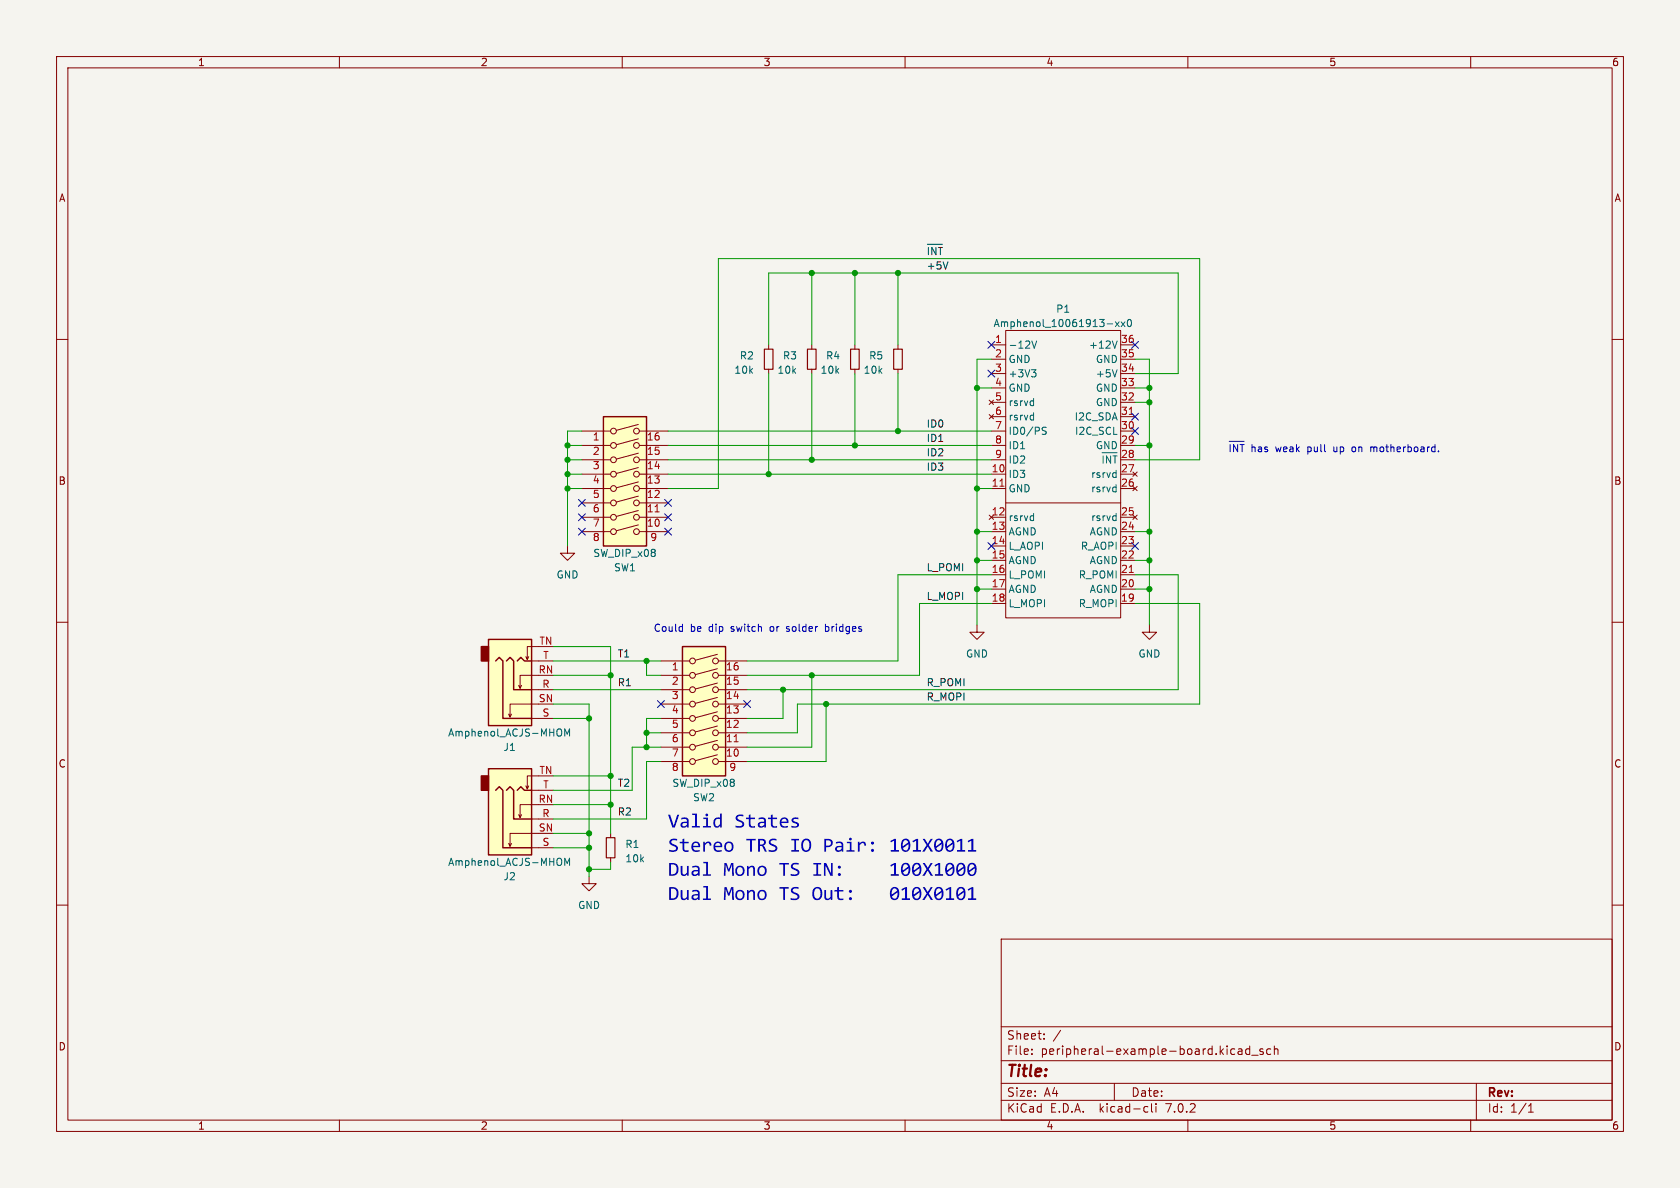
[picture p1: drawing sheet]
<svg xmlns="http://www.w3.org/2000/svg" width="297mm" height="210mm" viewBox="0 0 297 210" stroke-linecap="round" stroke-linejoin="round" font-family="sans-serif">
<path d="M0 0h297v210h-297z" fill="#f5f4ef" stroke="#f5f4ef" stroke-width=".18"/>
<g fill="none" stroke="#840000" stroke-width=".18">
<path d="M10 10h277v190h-277zM12 12h273v186h-273zM60 10v2M110 10v2M160 10v2M210 10v2M260 10v2M10 60h2M177.8 58.4h20.3v50.8h-20.3zM285 60h2M102.9 76.2h5M102.9 78.7h5"/>
<path d="M112.9 77.6l-3.9 1M112.9 75l-3.9 1.1M113 76.2h5.1M113 78.7h5.1M135.9 61v.7M135.9 65.3v.7M143.5 61v.7M143.5 65.3v.7M151.1 61v.7M151.1 65.3v.7M158.7 61v.7M158.7 65.3v.7"/>
<path d="M174.9 70.7l.7 .8M174.9 73.3l.7 .7M175.3 76.2h2.5M175.3 78.7h2.5M175.3 61h2.5M175.3 63.5h2.5M175.3 66h2.5M175.3 73.7h2.5M175.3 71.1h2.5M175.3 68.6h2.5M175.6 70.7l-.7 .8M175.6 73.3l-.7 .7"/>
<path d="M198.1 76.2h2.6M198.1 78.7h2.6M198.1 61h2.6M198.1 63.5h2.6M198.1 66h2.6M198.1 73.7h2.6M198.1 71.1h2.6M198.1 68.6h2.6M100.3 96.5v1.3h1.3l-1.3 1.3-1.2-1.3h1.2M102.9 91.4h5M102.9 88.9h5M102.9 86.4h5"/>
<path d="M102.9 83.8h5M102.9 81.3h5M102.9 94h5M112.9 92.8l-3.9 1M112.9 90.2l-3.9 1.1M112.9 87.7l-3.9 1M112.9 85.2l-3.9 1M112.9 82.7l-3.9 1M112.9 80.1l-3.9 1.1M113 91.4h5.1M113 88.9h5.1M113 86.4h5.1"/>
<path d="M113 83.8h5.1M113 81.3h5.1M113 94h5.1M174.9 91.1l.7 .7M175.3 91.4h2.5M175.3 86.4h2.5M175.3 83.8h2.5M175.3 81.3h2.5M175.3 94h2.5M175.3 96.5h2.5M175.3 99.1h2.5M175.6 91.1l-.7 .7"/>
<path d="M177.8 88.9h20.3M198.1 91.4h2.6M198.1 86.4h2.6M198.1 83.8h2.6M198.1 81.3h2.6M198.1 94h2.6M198.1 96.5h2.6M198.1 99.1h2.6M200.3 91.1l.7 .7M200.3 86l.7 .7M200.3 83.4l.7 .8M201 91.1l-.7 .7"/>
<path d="M201 86l-.7 .7M201 83.4l-.7 .8M10 110h2M93.5 116.1l-.3 .5M94 116.8h3.8M95.2 114.3h-2v2.3l-.2-.5M95.2 119.4h-3.3v2.3l-.2-.5M116.8 116.8h5.1M116.8 119.4h5.1M126.8 118.2l-3.9 1.1M126.8 115.7l-3.9 1M127 116.8h5.1"/>
<path d="M127 119.4h5.1M172.7 110.5v1.3h1.3l-1.3 1.2-1.3-1.2h1.3M175.3 101.6h2.5M175.3 104.1h2.5M175.3 106.7h2.5M198.1 101.6h2.6M198.1 104.1h2.6M198.1 106.7h2.6M203.2 110.5v1.3h1.3l-1.3 1.2-1.3-1.2h1.3M285 110h2M90.4 126.2l-.2 .5M92.2 121.2l-.3 .5"/>
<path d="M93.5 138.9l-.3 .5M94 127h3.8M94 121.9h3.8M94 139.7h3.8M95.2 124.5h-5v2.2l-.3-.5M95.2 137.2h-2v2.2l-.2-.5M116.8 132.1h5.1M116.8 129.5h5.1M116.8 127h5.1M116.8 124.5h5.1M116.8 121.9h5.1M116.8 134.6h5.1"/>
<path d="M126.8 133.4l-3.9 1.1M126.8 130.9l-3.9 1M126.8 128.3l-3.9 1.1M126.8 125.8l-3.9 1.1M126.8 123.3l-3.9 1M126.8 120.8l-3.9 1M127 132.1h5.1M127 129.5h5.1M127 127h5.1M127 124.5h5.1M127 121.9h5.1M127 134.6h5.1"/>
<path d="M10 160h2M90.4 149.1l-.2 .5M92.2 144l-.3 .5M94 144.8h3.8M94 149.9h3.8M95.2 142.2h-3.3v2.3l-.2-.5M95.2 147.3h-5v2.3l-.3-.5M104.1 154.9v1.3h1.3l-1.3 1.3-1.2-1.3h1.2M107.9 147.3v.8M107.9 151.6v.8M285 160h2M177 166h108v32h-108z"/>
<path d="M60 198v2M110 198v2M160 198v2M177 194.5h108M177 191.5h108M177 187.5h108M177 181.5h108M182.4 186.3v.1M182.4 185.5v.1M184.6 183.6v.1M184.6 182.8v.1M197 191.5v3"/>
<path d="M202.5 195.6l.4 .1M202.9 196.5l-.4 .1M203.6 195.1v1.3l.2 .2M204.4 195.1v.1M204.4 195.6v1M210 198v2M218.9 185.5h.6l.1 .9M219.6 185.8h-.5a.29 .29 0 0 0-.2 .3 .29 .29 0 0 0 .2 .3l.5-.1M220.9 185.5l-.4-.1-.3 .3v.4l.2 .2h.5M220.9 184.9v1.5M221.3 186.5h1.1M223.3 185.5l-.4-.1-.2 .2 .1 .2 .5 .2v.3h-.6"/>
<path d="M224.6 185.5l-.4-.1-.3 .3v.4l.2 .2h.5M225.3 185.5l.2-.1 .4 .1v.9M225.3 184.9v1.5M260 198v2M261 191.5v6.5M270.2 196.6h.9M270.2 195.5l.4-.4v1.5"/>
<circle cx="108.5" cy="78.7" r=".51"/>
<circle cx="108.5" cy="76.2" r=".51"/>
<circle cx="112.5" cy="76.2" r=".51"/>
<circle cx="112.5" cy="78.7" r=".51"/>
<circle cx="108.5" cy="86.4" r=".51"/>
<circle cx="108.5" cy="81.3" r=".51"/>
<circle cx="108.5" cy="88.9" r=".51"/>
<circle cx="108.5" cy="94" r=".51"/>
<circle cx="108.5" cy="83.8" r=".51"/>
<circle cx="108.5" cy="91.4" r=".51"/>
<circle cx="112.5" cy="81.3" r=".51"/>
<circle cx="112.5" cy="91.4" r=".51"/>
<circle cx="112.5" cy="86.4" r=".51"/>
<circle cx="112.5" cy="94" r=".51"/>
<circle cx="112.5" cy="83.8" r=".51"/>
<circle cx="112.5" cy="88.9" r=".51"/>
<circle cx="122.4" cy="116.8" r=".51"/>
<circle cx="122.4" cy="119.4" r=".51"/>
<circle cx="126.5" cy="119.4" r=".51"/>
<circle cx="126.5" cy="116.8" r=".51"/>
<circle cx="122.4" cy="121.9" r=".51"/>
<circle cx="122.4" cy="124.5" r=".51"/>
<circle cx="122.4" cy="127" r=".51"/>
<circle cx="122.4" cy="132.1" r=".51"/>
<circle cx="122.4" cy="134.6" r=".51"/>
<circle cx="122.4" cy="129.5" r=".51"/>
<circle cx="126.5" cy="124.5" r=".51"/>
<circle cx="126.5" cy="121.9" r=".51"/>
<circle cx="126.5" cy="127" r=".51"/>
<circle cx="126.5" cy="132.1" r=".51"/>
<circle cx="126.5" cy="134.6" r=".51"/>
<circle cx="126.5" cy="129.5" r=".51"/>
</g>
<path d="M135.1 61.7h1.6v3.6h-1.6zM142.7 61.7h1.6v3.6h-1.6zM150.4 61.7h1.5v3.6h-1.5zM158 61.7h1.5v3.6h-1.5zM107.2 148.1h1.5v3.5h-1.5z" fill="none" stroke="#840000" stroke-width=".2"/>
<g fill="#ffffc2" stroke="#ffffc2" stroke-width=".18">
<path d="M106.7 73.7h7.6v22.8h-7.6z"/>
<path d="M120.6 114.3h7.7v22.9h-7.7z"/>
<path d="M86.4 113h7.6v15.3h-7.6z"/>
<path d="M86.4 135.9h7.6v15.2h-7.6z"/>
</g>
<path d="M106.7 73.7h7.6v22.8h-7.6zM86.4 113h7.6v15.3h-7.6zM87.6 116.8l.7-.6 .6 .6v10.2h5.1M89.5 116.8l.7-.6 .6 .6v5.1h3.2M91.4 116.8l.7-.6 .6 .6h1.3M120.6 114.3h7.7v22.9h-7.7zM86.4 135.9h7.6v15.2h-7.6zM87.6 139.7l.7-.6 .6 .6v10.2h5.1M89.5 139.7l.7-.6 .6 .6v5.1h3.2M91.4 139.7l.7-.6 .6 .6h1.3" fill="none" stroke="#840000" stroke-width=".25"/>
<path d="M199.6 73.3h.8M115.8 90.5h.7M176.8 86h.7M199.6 101.2h.8M129.8 131.1h.7" fill="none" stroke="#a90000" stroke-width=".18"/>
<g fill="#840000" stroke="#840000" stroke-width=".25">
<path d="M85.1 114.3h1.3v2.5h-1.3z"/>
<path d="M85.1 137.2h1.3v2.5h-1.3z"/>
</g>
<g fill="none" stroke="#006464" stroke-width=".18">
<path d="M195.7 57.3h1M197.2 56.9l.6 .8M197.8 56.9l-.6 .8M198.2 56.9l.7 .8M198.9 56.9l-.7 .8M199.4 56.6l.2-.1a.68 .68 0 0 1 .4 .6 .68 .68 0 0 1-.4 .6l-.2-.1-.1-.3zM182.4 65.4h.7l-.4 .4M182.4 60.3l.4 1.2 .5-1.2M183 65.9l.1 .2-.1 .5M184.4 76.1l.4 .1 .2 .2-.2 .3-.4 .1M184.4 75.6h.6M197.5 65.4l-.4 1.2"/>
<path d="M197.5 60.3l-.4 1.2M195 80.6v1.3M196.3 80.6v1.3l-.7-1.3v1.3M196.8 80.6h.7M197.1 80.6v1.3M197.2 91.2h.1M197.2 86.1l.1 .1M197.2 83.6h.1M197.3 83.1v1.3M197.3 85.7v1.2M197.3 90.8v1.2M197.3 92h-.1"/>
<path d="M197.3 86.9h-.1M197.3 84.3l-.1 .1M99.8 130.1v-1.2l.5 .9 .4-.9v1.2M99.8 153v-1.3l.5 .9 .4-.9v1.3"/>
</g>
<path d="M164 43.2h2.6" fill="none" stroke="#0f0f0f" stroke-width=".18"/>
<path d="M217.3 78h2.6M254.3 79.7v.2" fill="none" stroke="#0000c2" stroke-width=".18"/>
<g fill="#0000c2">
<path d="M126.4 144.7l.4-.2h.5v-.7h.3v2.5h-.3v-.3l-.5 .3-.5-.2-.2-.7h.3l.1 .5 .2 .2 .3-.1 .3-.4v-.8h-.2h-.4l-.3 .6h-.3z"/>
<path d="M140.1 144.7l.4-.2h.6v.3h-.6l-.3 .2 .2 .2 .8 .4v.3l-.1 .3-.5 .1h-.7v-.3l.7 .1 .3-.2-.1-.2-.8-.4-.1-.3z"/>
<path d="M128.3 149l.6-.2 .6 .3 .2 .7-.4 .6-.6 .2-.5-.3-.2-.6h.3l.2 .4 .3 .2 .4-.1 .2-.5-.1-.5-.4-.2-.4 .2-.2 .5h-.3z"/>
<circle cx="154.2" cy="149" r=".27"/>
<circle cx="154.2" cy="150.3" r=".27"/>
</g>
<g fill="none" stroke="#009600" stroke-width=".18">
<path d="M143.5 48.3v12.7M151.1 48.3v12.7M158.7 48.3v12.7M100.3 78.7h2.6M102.9 76.2h-2.6v20.3M118.1 78.7h57.2M118.1 76.2h57.2M135.9 61v-12.7h72.4v17.7h-7.6M135.9 66v17.8M143.5 66v15.3M151.1 66v12.7M158.7 66v10.2"/>
<path d="M172.7 68.6h2.6M175.3 63.5h-2.6v47M200.7 78.7h2.5M200.7 68.6h2.5M200.7 63.5h2.5v47M200.7 71.1h2.5M100.3 86.4h2.6M100.3 81.3h2.6M100.3 83.8h2.6M118.1 81.3h57.2M118.1 83.8h57.2M172.7 86.4h2.6"/>
<path d="M172.7 94h2.6M172.7 99.1h2.6M200.7 81.3h11.4v-35.6h-85.1v40.7h-8.9M200.7 94h2.5M200.7 99.1h2.5M97.8 119.4h10.1M97.8 114.3h10.1v33M97.8 116.8h19M114.3 116.8v2.6h2.5M143.5 119.4v12.7h-11.4M172.7 104.1h2.6M175.3 106.7h-12.7v12.7h-30.5"/>
<path d="M175.3 101.6h-16.6v15.2h-26.6M200.7 101.6h7.6v20.3h-76.2M200.7 106.7h11.4v17.8h-71.1v5h-8.9M200.7 104.1h2.5M97.8 121.9h19M97.8 124.5h6.3v30.4M97.8 137.2h10.1M97.8 127h6.3M114.3 129.5h2.5M116.8 132.1h-5v7.6h-14M116.8 127h-2.5v5.1M116.8 134.6h-2.5v10.2h-16.5"/>
<path d="M138.4 121.9v5.1h-6.3M146 124.5v10.1h-13.9M97.8 142.2h10.1M97.8 147.3h6.3M97.8 149.9h6.3M107.9 152.4v1.3h-3.8"/>
</g>
<g fill="none" stroke="#000084" stroke-width=".18">
<path d="M174.7 60.4l1.2 1.2M174.7 65.4l1.2 1.2M175.9 60.4l-1.2 1.2M175.9 65.4l-1.2 1.2M200.1 73.1l1.2 1.2M200.1 75.6l1.2 1.2M200.1 60.4l1.2 1.2M201.3 73.1l-1.2 1.2M201.3 75.6l-1.2 1.2M201.3 60.4l-1.2 1.2M102.3 93.4l1.2 1.2M102.3 90.8l1.2 1.2"/>
<path d="M102.3 88.3l1.2 1.2M103.5 93.4l-1.2 1.2M103.5 90.8l-1.2 1.2M103.5 88.3l-1.2 1.2M117.5 90.8l1.2 1.2M117.5 93.4l1.2 1.2M117.5 88.3l1.2 1.2M118.7 90.8l-1.2 1.2M118.7 93.4l-1.2 1.2M118.7 88.3l-1.2 1.2M174.7 95.9l1.2 1.2M175.9 95.9l-1.2 1.2"/>
<path d="M200.1 95.9l1.2 1.2M201.3 95.9l-1.2 1.2M116.2 123.9l1.2 1.2M117.4 123.9l-1.2 1.2M131.5 123.9l1.2 1.2M132.7 123.9l-1.2 1.2"/>
</g>
<g fill="#009600" stroke="#009600" stroke-width=".18">
<circle cx="100.3" cy="83.8" r=".46"/>
<circle cx="100.3" cy="81.3" r=".46"/>
<circle cx="100.3" cy="86.4" r=".46"/>
<circle cx="100.3" cy="78.7" r=".46"/>
<circle cx="138.4" cy="121.9" r=".46"/>
<circle cx="143.5" cy="81.3" r=".46"/>
<circle cx="135.9" cy="83.8" r=".46"/>
<circle cx="172.7" cy="86.4" r=".46"/>
<circle cx="158.7" cy="76.2" r=".46"/>
<circle cx="151.1" cy="78.7" r=".46"/>
<circle cx="151.1" cy="48.3" r=".46"/>
<circle cx="158.7" cy="48.3" r=".46"/>
<circle cx="172.7" cy="68.6" r=".46"/>
<circle cx="143.5" cy="48.3" r=".46"/>
<circle cx="104.1" cy="127" r=".46"/>
<circle cx="107.9" cy="137.2" r=".46"/>
<circle cx="104.1" cy="147.3" r=".46"/>
<circle cx="104.1" cy="149.9" r=".46"/>
<circle cx="107.9" cy="142.2" r=".46"/>
<circle cx="107.9" cy="119.4" r=".46"/>
<circle cx="104.1" cy="153.7" r=".46"/>
<circle cx="203.2" cy="78.7" r=".46"/>
<circle cx="203.2" cy="94" r=".46"/>
<circle cx="203.2" cy="104.1" r=".46"/>
<circle cx="172.7" cy="104.1" r=".46"/>
<circle cx="203.2" cy="68.6" r=".46"/>
<circle cx="203.2" cy="71.1" r=".46"/>
<circle cx="203.2" cy="99.1" r=".46"/>
<circle cx="114.3" cy="116.8" r=".46"/>
<circle cx="146" cy="124.5" r=".46"/>
<circle cx="143.5" cy="119.4" r=".46"/>
<circle cx="114.3" cy="129.5" r=".46"/>
<circle cx="114.3" cy="132.1" r=".46"/>
<circle cx="172.7" cy="99.1" r=".46"/>
<circle cx="172.7" cy="94" r=".46"/>
</g>
<g font-size="3.5" fill="#0000c2">
<text x="118.1" y="146.7">Valid</text>
<text x="129.8" y="146.7">States</text>
<text x="118.1" y="151">Stereo</text>
<text x="118.1" y="155.3">Dual</text>
<text x="127.9" y="155.3">Mono TS IN:</text>
<text x="131.8" y="151">TRS IO Pair:</text>
<text x="157.2" y="151">101X0011</text>
<text x="157.2" y="155.3">100X1000</text>
<text x="118.1" y="159.5">Dual</text>
<text x="127.9" y="159.5">Mono TS Out:</text>
<text x="157.2" y="159.5">010X0101</text>
</g>
<text font-size="2.8" fill="#840000" x="178" y="190.8">Title:</text>
<g font-size="2.1" fill="#840000">
<text x="178" y="183.9">Sheet:</text>
<text x="186.2" y="183.9">/</text>
<text x="178" y="186.6">File:</text>
<text x="184" y="186.6">peripheral-example-board.kicad_sch</text>
<text x="178" y="196.8">KiCad</text>
<text x="178" y="194">Size:</text>
<text x="184.6" y="194">A4</text>
<text x="185.7" y="196.8">E.D.A.</text>
<text x="194.4" y="196.8">kicad-cli</text>
<text x="200" y="194">Date:</text>
<text x="206.2" y="196.8">7.0.2</text>
<text x="263" y="194.2">Rev:</text>
<text x="263" y="196.8">Id:</text>
<text x="267" y="196.8">1/1</text>
</g>
<g font-size="1.8" fill="#840000">
<text x="35" y="11.8">1</text>
<text x="85" y="11.8">2</text>
<text x="135" y="11.8">3</text>
<text x="185" y="11.8">4</text>
<text x="235" y="11.8">5</text>
<text x="285" y="11.8">6</text>
<text x="10.4" y="35.8">A</text>
<text x="285.4" y="35.8">A</text>
<text x="10.3" y="85.8">B</text>
<text x="285.3" y="85.8">B</text>
<text x="10.3" y="135.8">C</text>
<text x="285.3" y="135.8">C</text>
<text x="10.3" y="185.8">D</text>
<text x="285.3" y="185.8">D</text>
<text x="35" y="199.8">1</text>
<text x="85" y="199.8">2</text>
<text x="135" y="199.8">3</text>
<text x="185" y="199.8">4</text>
<text x="235" y="199.8">5</text>
<text x="285" y="199.8">6</text>
</g>
<g font-size="1.8" fill="#0f0f0f">
<text x="163.8" y="45.2">~{INT}</text>
<text x="163.8" y="47.7">+5V</text>
<text x="163.8" y="75.7">ID0</text>
<text x="163.8" y="83.3">ID3</text>
<text x="163.8" y="80.7">ID2</text>
<text x="163.8" y="78.2">ID1</text>
<text x="163.8" y="101.1">L_POMI</text>
<text x="163.8" y="106.1">L_MOPI</text>
<text x="109.2" y="116.3">T1</text>
<text x="109.2" y="121.4">R1</text>
<text x="163.8" y="121.4">R_POMI</text>
<text x="163.8" y="123.9">R_MOPI</text>
<text x="109.2" y="139.2">T2</text>
<text x="109.2" y="144.2">R2</text>
</g>
<g font-size="1.8" fill="#006464">
<text x="175.6" y="58">Amphenol_10061913-xx0</text>
<text x="186.7" y="55.4">P1</text>
<text x="130.7" y="63.7">R2</text>
<text x="138.4" y="63.7">R3</text>
<text x="146" y="63.7">R4</text>
<text x="153.6" y="63.7">R5</text>
<text x="178.3" y="61.8">-12V</text>
<text x="178.3" y="64.3">GND</text>
<text x="192.4" y="61.8">+12V</text>
<text x="193.6" y="64.3">GND</text>
<text x="129.8" y="66.2">10k</text>
<text x="137.4" y="66.2">10k</text>
<text x="145" y="66.2">10k</text>
<text x="152.6" y="66.2">10k</text>
<text x="178.3" y="66.9">+3V3</text>
<text x="178.3" y="69.4">GND</text>
<text x="178.3" y="71.9">rsrvd</text>
<text x="193.6" y="71.9">GND</text>
<text x="193.6" y="69.4">GND</text>
<text x="193.6" y="66.9">+5V</text>
<text x="178.3" y="74.5">rsrvd</text>
<text x="178.3" y="77">ID0/PS</text>
<text x="189.9" y="74.5">I2C_SDA</text>
<text x="189.9" y="77">I2C_SCL</text>
<text x="178.3" y="79.6">ID1</text>
<text x="178.3" y="82.1">ID2</text>
<text x="193.6" y="79.6">GND</text>
<text x="178.3" y="84.6">ID3</text>
<text x="178.3" y="87.2">GND</text>
<text x="192.8" y="87.2">rsrvd</text>
<text x="192.8" y="84.6">rsrvd</text>
<text x="178.3" y="92.3">rsrvd</text>
<text x="178.3" y="94.8">AGND</text>
<text x="192.5" y="94.8">AGND</text>
<text x="192.8" y="92.3">rsrvd</text>
<text x="104.8" y="98.6">SW_DIP_x08</text>
<text x="108.5" y="101.2">SW1</text>
<text x="178.3" y="97.3">L_AOPI</text>
<text x="178.3" y="99.9">AGND</text>
<text x="191" y="97.3">R_AOPI</text>
<text x="192.5" y="99.9">AGND</text>
<text x="98.3" y="102.4">GND</text>
<text x="178.3" y="102.4">L_POMI</text>
<text x="178.3" y="105">AGND</text>
<text x="178.3" y="107.5">L_MOPI</text>
<text x="190.6" y="107.5">R_MOPI</text>
<text x="190.6" y="102.4">R_POMI</text>
<text x="192.5" y="105">AGND</text>
<text x="170.7" y="116.4">GND</text>
<text x="201.2" y="116.4">GND</text>
<text x="79.2" y="130.4">Amphenol_ACJS-MHOM</text>
<text x="89" y="132.9">J1</text>
<text x="118.8" y="139.3">SW_DIP_x08</text>
<text x="122.5" y="141.8">SW2</text>
<text x="79.2" y="153.2">Amphenol_ACJS-MHOM</text>
<text x="89" y="155.8">J2</text>
<text x="110.5" y="150.1">R1</text>
<text x="110.5" y="152.6">10k</text>
<text x="102.1" y="160.8">GND</text>
</g>
<g font-size="1.8" fill="#a90000">
<text x="175.9" y="60.7">1</text>
<text x="175.9" y="63.2">2</text>
<text x="175.9" y="65.8">3</text>
<text x="198.1" y="65.8">34</text>
<text x="198.1" y="63.2">35</text>
<text x="198.1" y="60.7">36</text>
<text x="175.9" y="68.3">4</text>
<text x="175.9" y="70.9">5</text>
<text x="198.1" y="70.9">32</text>
<text x="198.1" y="68.3">33</text>
<text x="175.9" y="73.4">6</text>
<text x="175.9" y="75.9">7</text>
<text x="198.1" y="75.9">30</text>
<text x="198.1" y="73.4">31</text>
<text x="104.7" y="78.1">1</text>
<text x="104.7" y="80.6">2</text>
<text x="104.7" y="83.2">3</text>
<text x="114.3" y="83.2">14</text>
<text x="114.3" y="80.6">15</text>
<text x="114.3" y="78.1">16</text>
<text x="175.3" y="83.6">10</text>
<text x="175.9" y="78.5">8</text>
<text x="175.9" y="81">9</text>
<text x="198.1" y="83.6">27</text>
<text x="198.1" y="81">28</text>
<text x="198.1" y="78.5">29</text>
<text x="104.7" y="85.7">4</text>
<text x="104.7" y="88.3">5</text>
<text x="114.3" y="88.3">12</text>
<text x="114.3" y="85.7">13</text>
<text x="175.3" y="86.1">11</text>
<text x="198.1" y="86.1">26</text>
<text x="104.7" y="90.8">6</text>
<text x="104.7" y="93.3">7</text>
<text x="104.7" y="95.9">8</text>
<text x="114.3" y="93.3">10</text>
<text x="114.3" y="90.8">11</text>
<text x="114.9" y="95.9">9</text>
<text x="175.3" y="91.2">12</text>
<text x="175.3" y="93.7">13</text>
<text x="198.1" y="93.7">24</text>
<text x="198.1" y="91.2">25</text>
<text x="175.3" y="96.3">14</text>
<text x="175.3" y="98.8">15</text>
<text x="175.3" y="101.3">16</text>
<text x="198.1" y="101.3">21</text>
<text x="198.1" y="98.8">22</text>
<text x="198.1" y="96.3">23</text>
<text x="175.3" y="103.9">17</text>
<text x="175.3" y="106.4">18</text>
<text x="198.1" y="106.4">19</text>
<text x="198.1" y="103.9">20</text>
<text x="95.2" y="119.1">RN</text>
<text x="95.3" y="114">TN</text>
<text x="96" y="116.6">T</text>
<text x="118.7" y="118.7">1</text>
<text x="128.3" y="118.7">16</text>
<text x="95.2" y="124.2">SN</text>
<text x="95.8" y="121.7">R</text>
<text x="118.7" y="121.3">2</text>
<text x="118.7" y="123.8">3</text>
<text x="128.3" y="123.8">14</text>
<text x="128.3" y="121.3">15</text>
<text x="95.9" y="126.7">S</text>
<text x="118.7" y="126.4">4</text>
<text x="118.7" y="128.9">5</text>
<text x="118.7" y="131.4">6</text>
<text x="128.3" y="131.4">11</text>
<text x="128.3" y="128.9">12</text>
<text x="128.3" y="126.4">13</text>
<text x="95.3" y="136.9">TN</text>
<text x="118.7" y="134">7</text>
<text x="118.7" y="136.5">8</text>
<text x="128.3" y="134">10</text>
<text x="128.9" y="136.5">9</text>
<text x="95.2" y="142">RN</text>
<text x="96" y="139.4">T</text>
<text x="95.2" y="147.1">SN</text>
<text x="95.8" y="144.5">R</text>
<text x="95.9" y="149.6">S</text>
</g>
<g font-size="1.8" fill="#0000c2">
<text x="217.2" y="80">~{INT}</text>
<text x="221.2" y="80">has</text>
<text x="225.6" y="80">weak</text>
<text x="231.3" y="80">pull</text>
<text x="236" y="80">up</text>
<text x="239.4" y="80">on</text>
<text x="242.8" y="80">motherboard.</text>
<text x="115.6" y="111.8">Could</text>
<text x="122" y="111.8">be</text>
<text x="125.4" y="111.8">dip</text>
<text x="129.4" y="111.8">switch</text>
<text x="136.4" y="111.8">or</text>
<text x="139.4" y="111.8">solder</text>
<text x="146.4" y="111.8">bridges</text>
</g>
</svg>
